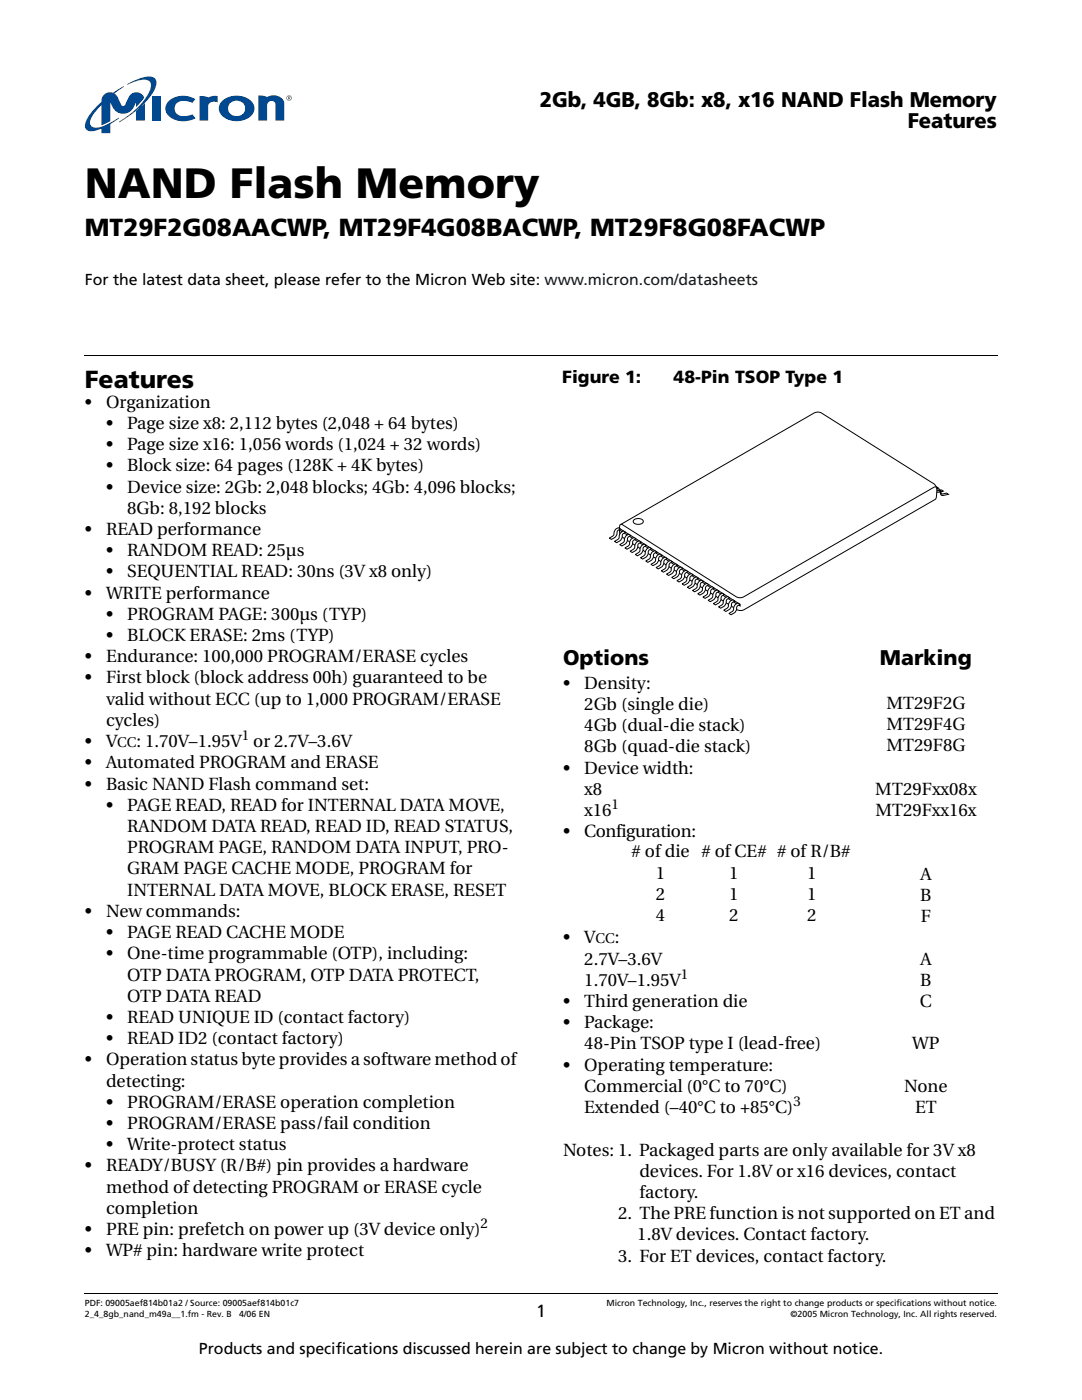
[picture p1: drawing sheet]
<svg xmlns="http://www.w3.org/2000/svg" width="216mm" height="279mm" viewBox="0 0 216 279" stroke-linecap="round" stroke-linejoin="round" font-family="sans-serif">
<path d="M16.8 258.1l.1 .2z" fill="#000"/>
<path d="M16.9 258.2h182.2" fill="none" stroke="#000" stroke-width=".2"/>
<g fill="#fff">
<path d="M16.9 28h182.1v1.7h-182.1z"/>
<path d="M16.9 15.3h41.5v11.3h-41.5z"/>
</g>
<g fill="#004990">
<path d="M33.8 20a4.6 4.6 0 0 1 5.2-.2l-.6 .7a2.9 2.9 0 0 0-3.3 .3 1.6 1.6 0 0 0 .1 1.8 1.6 1.6 0 0 0 1.8 .6l1.4-.4 .6 .8a4.7 4.7 0 0 1-5.6-.8 2.01 2.01 0 0 1 .4-2.8z"/>
<path d="M51.5 19.1a2.24 2.24 0 0 1 1.8 .3l.6-.3a2.42 2.42 0 0 1 2.7 1.1l.1 3.9h-1.7v-3.3a.85 .85 0 0 0-1-.7 .85 .85 0 0 0-.7 .9v3.1h-1.8z"/>
<path d="M30.4 19.2h1.7v4.9h-1.7z"/>
<path d="M39.8 19.2l1.3 .1 .4 .2 1-.4 1 .1v1.2l-.5-.1a1.18 1.18 0 0 0-1.5 .8v3h-1.7z"/>
<path d="M27.1 22.1l1.8-1.6v3.6h-1.8z"/>
<path d="M46.1 20.5a1.68 1.68 0 0 1 2.1-.1 1.68 1.68 0 0 1 .5 2.1 1.69 1.69 0 0 1-2.3 .5 1.69 1.69 0 0 1-.6-2.2zM44.5 20a2.11 2.11 0 0 0 .5 3.7 4.4 4.4 0 0 0 5.4-.9 2.13 2.13 0 0 0-1-3.2 4.6 4.6 0 0 0-4.9 .4z"/>
</g>
<path d="M25.4 16.8a9.2 9.2 0 0 1 4.9-1.5 1.26 1.26 0 0 1 .8 1.8 14 14 0 0 1-4.9 5.7l-2.5 1.6 .4-.4a14.8 14.8 0 0 0 5.9-6.3 1.22 1.22 0 0 0-.1-1.3 1.22 1.22 0 0 0-1.3-.5l-1.2 .2-2 .8z" fill="#00817a"/>
<g fill="#004990">
<path d="M20.7 18.9a2.18 2.18 0 0 1 1.9-.4l2.1-1.3-1.9 1.5 .7 .7 .8 1.6 .4 .1 .3-.2a3.3 3.3 0 0 1 1.5-2.3 1.55 1.55 0 0 1 2.2 1l-1.6 1.8v-1a2.8 2.8 0 0 1-2.5 2.3 2.34 2.34 0 0 1-2.2-1.5l-.4-.8v3.8l-1.8 .8v-4.1l-.7 .8a5 5 0 0 0-1.5 3 1.14 1.14 0 0 0 1.4 .8 18 18 0 0 0 4.4-2l-1.8 1.3v1.8h-1.8v-.9a3.7 3.7 0 0 1-2.8 .3 1.36 1.36 0 0 1-.2-1.8 11.1 11.1 0 0 1 3-3.9 1.78 1.78 0 0 1 .5-1.4z"/>
<path d="M57.1 19.6a.55 .55 0 0 1 1.1 0 .55 .55 0 0 1-1.1 0zM57.2 19.6a.45 .45 0 0 0 .9 0 .45 .45 0 0 0-.9 0zM57.5 19.2l.4 .1-.1 .3 .2 .3-.3-.3-.2 .3zM57.6 19.3v.2h.2v-.2z"/>
</g>
<path d="M16.8 70.8l.1 .2z" fill="#000"/>
<path d="M16.9 70.9h182.2" fill="none" stroke="#000" stroke-width=".2"/>
<g fill="#fff">
<path d="M121.5 81.9h68.1v40.9h-68.1z"/>
<path d="M166.9 85.6l.6-.2a.7 .7 0 0 1 .9 .5l.2 .6 1-.2 .3 .3a1.62 1.62 0 0 1-1.4 .1l-.1-.2a.79 .79 0 0 0-.6-.8l-.6 .2z"/>
</g>
<path d="M166.9 85.6l.6-.2a.7 .7 0 0 1 .9 .5l.2 .6 1-.2 .3 .3a1.62 1.62 0 0 1-1.4 .1l-.1-.2a.79 .79 0 0 0-.6-.8l-.6 .2z" fill="none" stroke="#000" stroke-width=".2"/>
<path d="M167.9 86.3l.6-.2a.9 .9 0 0 1 1.1 .9l.2 .2 .8-.2 .4 .2a1.63 1.63 0 0 1-1.5 .2l-.1-.2a.79 .79 0 0 0-.6-.9l-.5 .2z" fill="#fff"/>
<path d="M167.9 86.3l.6-.2a.9 .9 0 0 1 1.1 .9l.2 .2 .8-.2 .4 .2a1.63 1.63 0 0 1-1.5 .2l-.1-.2a.79 .79 0 0 0-.6-.9l-.5 .2z" fill="none" stroke="#000" stroke-width=".2"/>
<path d="M168.9 86.9l.7-.2a.9 .9 0 0 1 1 1l.2 .1 .8-.2 .4 .2a1.62 1.62 0 0 1-1.5 .2l-.1-.2a.79 .79 0 0 0-.6-.8l-.5 .1z" fill="#fff"/>
<path d="M168.9 86.9l.7-.2a.9 .9 0 0 1 1 1l.2 .1 .8-.2 .4 .2a1.62 1.62 0 0 1-1.5 .2l-.1-.2a.79 .79 0 0 0-.6-.8l-.5 .1z" fill="none" stroke="#000" stroke-width=".2"/>
<path d="M169.9 87.5l.7-.2a.9 .9 0 0 1 1 1l.2 .1 .8-.2 .4 .3a1.62 1.62 0 0 1-1.5 .1l-.1-.2a.79 .79 0 0 0-.5-.8l-.6 .2z" fill="#fff"/>
<path d="M169.9 87.5l.7-.2a.9 .9 0 0 1 1 1l.2 .1 .8-.2 .4 .3a1.62 1.62 0 0 1-1.5 .1l-.1-.2a.79 .79 0 0 0-.5-.8l-.6 .2z" fill="none" stroke="#000" stroke-width=".2"/>
<path d="M170.9 88.2l.7-.2a.9 .9 0 0 1 1 .9l.2 .2 .8-.2 .4 .2a1.62 1.62 0 0 1-1.4 .2l-.1-.2a.79 .79 0 0 0-.6-.9l-.6 .2z" fill="#fff"/>
<path d="M170.9 88.2l.7-.2a.9 .9 0 0 1 1 .9l.2 .2 .8-.2 .4 .2a1.62 1.62 0 0 1-1.4 .2l-.1-.2a.79 .79 0 0 0-.6-.9l-.6 .2z" fill="none" stroke="#000" stroke-width=".2"/>
<path d="M171.9 88.8l.7-.2a.9 .9 0 0 1 1 1l.3 .1 .7-.2 .4 .3a1.63 1.63 0 0 1-1.4 .1l-.1-.2a.79 .79 0 0 0-.6-.8l-.6 .1z" fill="#fff"/>
<path d="M171.9 88.8l.7-.2a.9 .9 0 0 1 1 1l.3 .1 .7-.2 .4 .3a1.63 1.63 0 0 1-1.4 .1l-.1-.2a.79 .79 0 0 0-.6-.8l-.6 .1z" fill="none" stroke="#000" stroke-width=".2"/>
<path d="M174 90.1l.6-.2a.9 .9 0 0 1 1.1 1l.2 .1 .8-.2 .4 .2a1.62 1.62 0 0 1-1.5 .2l-.1-.2a.79 .79 0 0 0-.6-.9l-.6 .2z" fill="#fff"/>
<path d="M174 90.1l.6-.2a.9 .9 0 0 1 1.1 1l.2 .1 .8-.2 .4 .2a1.62 1.62 0 0 1-1.5 .2l-.1-.2a.79 .79 0 0 0-.6-.9l-.6 .2z" fill="none" stroke="#000" stroke-width=".2"/>
<path d="M175 90.7l.7-.2a.9 .9 0 0 1 1 1l.2 .1 .8-.2 .4 .3a1.63 1.63 0 0 1-1.5 .1l-.1-.2a.79 .79 0 0 0-.6-.8l-.5 .1z" fill="#fff"/>
<path d="M175 90.7l.7-.2a.9 .9 0 0 1 1 1l.2 .1 .8-.2 .4 .3a1.63 1.63 0 0 1-1.5 .1l-.1-.2a.79 .79 0 0 0-.6-.8l-.5 .1z" fill="none" stroke="#000" stroke-width=".2"/>
<path d="M176 91.3l.7-.2a.9 .9 0 0 1 1 1l.2 .1 .8-.1 .4 .2a1.63 1.63 0 0 1-1.5 .1l-.1-.2a.79 .79 0 0 0-.6-.8l-.5 .2z" fill="#fff"/>
<path d="M176 91.3l.7-.2a.9 .9 0 0 1 1 1l.2 .1 .8-.1 .4 .2a1.63 1.63 0 0 1-1.5 .1l-.1-.2a.79 .79 0 0 0-.6-.8l-.5 .2z" fill="none" stroke="#000" stroke-width=".2"/>
<path d="M177 92l.7-.2a.9 .9 0 0 1 1 1l.2 .1 .8-.2 .4 .2a1.63 1.63 0 0 1-1.4 .2l-.2-.2a.79 .79 0 0 0-.5-.8l-.6 .1z" fill="#fff"/>
<path d="M177 92l.7-.2a.9 .9 0 0 1 1 1l.2 .1 .8-.2 .4 .2a1.63 1.63 0 0 1-1.4 .2l-.2-.2a.79 .79 0 0 0-.5-.8l-.6 .1z" fill="none" stroke="#000" stroke-width=".2"/>
<path d="M179 93.2l.7-.2a.9 .9 0 0 1 1 1l.3 .1 .8-.1 .3 .2a1.63 1.63 0 0 1-1.4 .1l-.1-.2a.79 .79 0 0 0-.6-.8l-.6 .2z" fill="#fff"/>
<path d="M179 93.2l.7-.2a.9 .9 0 0 1 1 1l.3 .1 .8-.1 .3 .2a1.63 1.63 0 0 1-1.4 .1l-.1-.2a.79 .79 0 0 0-.6-.8l-.6 .2z" fill="none" stroke="#000" stroke-width=".2"/>
<path d="M180.1 93.9l.6-.2a.9 .9 0 0 1 1 1l.3 .1 .8-.2 .3 .2a1.63 1.63 0 0 1-1.4 .2l-.1-.2a.79 .79 0 0 0-.6-.8l-.6 .1z" fill="#fff"/>
<path d="M180.1 93.9l.6-.2a.9 .9 0 0 1 1 1l.3 .1 .8-.2 .3 .2a1.63 1.63 0 0 1-1.4 .2l-.1-.2a.79 .79 0 0 0-.6-.8l-.6 .1z" fill="none" stroke="#000" stroke-width=".2"/>
<path d="M181.1 94.5l.6-.2a.9 .9 0 0 1 1.1 1l.2 .1 .8-.2 .4 .3a1.63 1.63 0 0 1-1.5 .1l-.1-.2a.79 .79 0 0 0-.6-.8l-.6 .2z" fill="#fff"/>
<path d="M181.1 94.5l.6-.2a.9 .9 0 0 1 1.1 1l.2 .1 .8-.2 .4 .3a1.63 1.63 0 0 1-1.5 .1l-.1-.2a.79 .79 0 0 0-.6-.8l-.6 .2z" fill="none" stroke="#000" stroke-width=".2"/>
<path d="M182.1 95.1l.7-.1a.9 .9 0 0 1 1 .9l.2 .2 .8-.2 .4 .2a1.62 1.62 0 0 1-1.5 .1l-.1-.2a.79 .79 0 0 0-.6-.8l-.5 .2z" fill="#fff"/>
<path d="M182.1 95.1l.7-.1a.9 .9 0 0 1 1 .9l.2 .2 .8-.2 .4 .2a1.62 1.62 0 0 1-1.5 .1l-.1-.2a.79 .79 0 0 0-.6-.8l-.5 .2z" fill="none" stroke="#000" stroke-width=".2"/>
<path d="M183.1 95.8l.7-.2a.9 .9 0 0 1 1 1l.2 .1 .8-.2 .4 .2a1.63 1.63 0 0 1-1.5 .2l-.1-.2a.79 .79 0 0 0-.5-.8l-.6 .1z" fill="#fff"/>
<path d="M183.1 95.8l.7-.2a.9 .9 0 0 1 1 1l.2 .1 .8-.2 .4 .2a1.63 1.63 0 0 1-1.5 .2l-.1-.2a.79 .79 0 0 0-.5-.8l-.6 .1z" fill="none" stroke="#000" stroke-width=".2"/>
<path d="M184.1 96.4l.7-.2a.7 .7 0 0 1 .9 .5l.2 .6 .9-.2 .4 .3a1.62 1.62 0 0 1-1.4 .1l-.1-.2a.79 .79 0 0 0-.6-.8l-.6 .2z" fill="#fff"/>
<path d="M184.1 96.4l.7-.2a.7 .7 0 0 1 .9 .5l.2 .6 .9-.2 .4 .3a1.62 1.62 0 0 1-1.4 .1l-.1-.2a.79 .79 0 0 0-.6-.8l-.6 .2z" fill="none" stroke="#000" stroke-width=".2"/>
<path d="M185.1 97.1l.7-.2a.9 .9 0 0 1 1 .9l.2 .2 .8-.2 .4 .2a1.62 1.62 0 0 1-1.4 .2l-.1-.2a.79 .79 0 0 0-.6-.9l-.6 .2z" fill="#fff"/>
<path d="M185.1 97.1l.7-.2a.9 .9 0 0 1 1 .9l.2 .2 .8-.2 .4 .2a1.62 1.62 0 0 1-1.4 .2l-.1-.2a.79 .79 0 0 0-.6-.9l-.6 .2z" fill="none" stroke="#000" stroke-width=".2"/>
<path d="M178 92.6l.7-.2a.9 .9 0 0 1 1 1l.2 .1 .8-.2 .4 .3a1.63 1.63 0 0 1-1.4 .1l-.1-.2a.79 .79 0 0 0-.6-.8l-.6 .1z" fill="#fff"/>
<path d="M178 92.6l.7-.2a.9 .9 0 0 1 1 1l.2 .1 .8-.2 .4 .3a1.63 1.63 0 0 1-1.4 .1l-.1-.2a.79 .79 0 0 0-.6-.8l-.6 .1z" fill="none" stroke="#000" stroke-width=".2"/>
<path d="M173 89.4l.6-.2a.9 .9 0 0 1 1 1l.3 .1 .8-.2 .3 .3a1.62 1.62 0 0 1-1.4 .1l-.1-.2a.79 .79 0 0 0-.6-.8l-.6 .2z" fill="#fff"/>
<path d="M173 89.4l.6-.2a.9 .9 0 0 1 1 1l.3 .1 .8-.2 .3 .3a1.62 1.62 0 0 1-1.4 .1l-.1-.2a.79 .79 0 0 0-.6-.8l-.6 .2z" fill="none" stroke="#000" stroke-width=".2"/>
<path d="M186.1 97.7l.7-.2a.7 .7 0 0 1 .9 .5l.2 .6 1-.2 .3 .2a1.62 1.62 0 0 1-1.4 .2l-.1-.2a.79 .79 0 0 0-.6-.8l-.6 .1z" fill="#fff"/>
<path d="M186.1 97.7l.7-.2a.7 .7 0 0 1 .9 .5l.2 .6 1-.2 .3 .2a1.62 1.62 0 0 1-1.4 .2l-.1-.2a.79 .79 0 0 0-.6-.8l-.6 .1z" fill="none" stroke="#000" stroke-width=".2"/>
<path d="M123.9 104.6l38.6-22.2a1.56 1.56 0 0 1 1.4 0l22.1 14a1.43 1.43 0 0 1 .9 1.1z" fill="#fff"/>
<path d="M186.9 97.5a1.43 1.43 0 0 0-.9-1.1l-22.1-14a1.56 1.56 0 0 0-1.4 0l-38.6 22.2M126.4 103.8a1.26 1.26 0 0 1 2 .3 1.17 1.17 0 0 1-2.1 0z" fill="none" stroke="#000" stroke-width=".2"/>
<path d="M124.2 104.7l22.8 14.4a1.56 1.56 0 0 0 1.4 0l38.2-21.9a.99 .99 0 0 1 .3 1.3l-.1 1-.2 .2-38.1 21.9z" fill="#fff"/>
<path d="M123.6 105.5l24.1 15.1v.3l-24.1-15.1M123.7 104.7h.5l22.8 14.4a1.56 1.56 0 0 0 1.4 0l38.2-21.9a.99 .99 0 0 1 .3 1.3l-.1 1-.2 .2-38.1 21.9a1.56 1.56 0 0 1-1.4 .1l-22.9-14.5a1.76 1.76 0 0 1-.6-1.8z" fill="none" stroke="#000" stroke-width=".2"/>
<path d="M146.8 120.6l.4-.2 .5 .2-.6 .3-.2 .9a1.58 1.58 0 0 1-1 .9l-.4-.3 .8-.6 .2-.7z" fill="#fff"/>
<path d="M146.8 120.6l.4-.2 .5 .2-.6 .3-.2 .9a1.58 1.58 0 0 1-1 .9l-.4-.3 .8-.6 .2-.7z" fill="none" stroke="#000" stroke-width=".2"/>
<path d="M145.8 119.9l.4-.2 .4 .3-.5 .3-.2 .8a1.58 1.58 0 0 1-1.1 .9l-.4-.2 .9-.6 .1-.8z" fill="#fff"/>
<path d="M145.8 119.9l.4-.2 .4 .3-.5 .3-.2 .8a1.58 1.58 0 0 1-1.1 .9l-.4-.2 .9-.6 .1-.8z" fill="none" stroke="#000" stroke-width=".2"/>
<path d="M144.7 119.3l.5-.3 .4 .3-.6 .3-.1 .8a1.58 1.58 0 0 1-1.1 1l-.4-.3 .8-.6 .2-.7z" fill="#fff"/>
<path d="M144.7 119.3l.5-.3 .4 .3-.6 .3-.1 .8a1.58 1.58 0 0 1-1.1 1l-.4-.3 .8-.6 .2-.7z" fill="none" stroke="#000" stroke-width=".2"/>
<path d="M143.7 118.6l.4-.2 .5 .3-.6 .3-.2 .8a1.58 1.58 0 0 1-1 .9l-.5-.2 .9-.6 .1-.8z" fill="#fff"/>
<path d="M143.7 118.6l.4-.2 .5 .3-.6 .3-.2 .8a1.58 1.58 0 0 1-1 .9l-.5-.2 .9-.6 .1-.8z" fill="none" stroke="#000" stroke-width=".2"/>
<path d="M142.7 118l.4-.3 .4 .3-.5 .3-.2 .8a1.58 1.58 0 0 1-1.1 1l-.4-.3 .9-.6 .1-.7z" fill="#fff"/>
<path d="M142.7 118l.4-.3 .4 .3-.5 .3-.2 .8a1.58 1.58 0 0 1-1.1 1l-.4-.3 .9-.6 .1-.7z" fill="none" stroke="#000" stroke-width=".2"/>
<path d="M141.6 117.3l.5-.2 .4 .2-.6 .4-.1 .8a1.58 1.58 0 0 1-1.1 .9l-.4-.2 .8-.6 .2-.8z" fill="#fff"/>
<path d="M141.6 117.3l.5-.2 .4 .2-.6 .4-.1 .8a1.58 1.58 0 0 1-1.1 .9l-.4-.2 .8-.6 .2-.8z" fill="none" stroke="#000" stroke-width=".2"/>
<path d="M140.6 116.7l.4-.3 .4 .3-.5 .3-.2 .8a1.58 1.58 0 0 1-1.1 1l-.4-.3 .9-.6 .1-.7z" fill="#fff"/>
<path d="M140.6 116.7l.4-.3 .4 .3-.5 .3-.2 .8a1.58 1.58 0 0 1-1.1 1l-.4-.3 .9-.6 .1-.7z" fill="none" stroke="#000" stroke-width=".2"/>
<path d="M139.5 116l.5-.2 .4 .2-.5 .4-.2 .8a1.58 1.58 0 0 1-1.1 .9l-.4-.3 .8-.5 .2-.8z" fill="#fff"/>
<path d="M139.5 116l.5-.2 .4 .2-.5 .4-.2 .8a1.58 1.58 0 0 1-1.1 .9l-.4-.3 .8-.5 .2-.8z" fill="none" stroke="#000" stroke-width=".2"/>
<path d="M138.5 115.3l.4-.2 .5 .3-.6 .3-.2 .8a1.58 1.58 0 0 1-1 1l-.5-.3 .9-.6 .2-.7z" fill="#fff"/>
<path d="M138.5 115.3l.4-.2 .5 .3-.6 .3-.2 .8a1.58 1.58 0 0 1-1 1l-.5-.3 .9-.6 .2-.7z" fill="none" stroke="#000" stroke-width=".2"/>
<path d="M137.5 114.7l.4-.2 .4 .2-.5 .4-.2 .8a1.58 1.58 0 0 1-1.1 .9l-.4-.3 .9-.6 .1-.7z" fill="#fff"/>
<path d="M137.5 114.7l.4-.2 .4 .2-.5 .4-.2 .8a1.58 1.58 0 0 1-1.1 .9l-.4-.3 .9-.6 .1-.7z" fill="none" stroke="#000" stroke-width=".2"/>
<path d="M136.4 114l.5-.2 .4 .3-.6 .3-.1 .8a1.58 1.58 0 0 1-1.1 1l-.4-.3 .8-.6 .2-.8z" fill="#fff"/>
<path d="M136.4 114l.5-.2 .4 .3-.6 .3-.1 .8a1.58 1.58 0 0 1-1.1 1l-.4-.3 .8-.6 .2-.8z" fill="none" stroke="#000" stroke-width=".2"/>
<path d="M135.4 113.4l.4-.2 .5 .2-.6 .4-.2 .8a1.58 1.58 0 0 1-1 .9l-.5-.3 .9-.6 .1-.7z" fill="#fff"/>
<path d="M135.4 113.4l.4-.2 .5 .2-.6 .4-.2 .8a1.58 1.58 0 0 1-1 .9l-.5-.3 .9-.6 .1-.7z" fill="none" stroke="#000" stroke-width=".2"/>
<path d="M134.4 112.7l.4-.2 .4 .3-.5 .3-.2 .8a1.58 1.58 0 0 1-1.1 .9l-.4-.2 .9-.6 .1-.8z" fill="#fff"/>
<path d="M134.4 112.7l.4-.2 .4 .3-.5 .3-.2 .8a1.58 1.58 0 0 1-1.1 .9l-.4-.2 .9-.6 .1-.8z" fill="none" stroke="#000" stroke-width=".2"/>
<path d="M133.3 112.1l.5-.2 .4 .2-.6 .3-.2 .9a1.58 1.58 0 0 1-1 .9l-.4-.3 .8-.6 .2-.7z" fill="#fff"/>
<path d="M133.3 112.1l.5-.2 .4 .2-.6 .3-.2 .9a1.58 1.58 0 0 1-1 .9l-.4-.3 .8-.6 .2-.7z" fill="none" stroke="#000" stroke-width=".2"/>
<path d="M132.3 111.4l.4-.2 .4 .3-.5 .3-.2 .8a1.58 1.58 0 0 1-1.1 .9l-.4-.2 .9-.6 .1-.8z" fill="#fff"/>
<path d="M132.3 111.4l.4-.2 .4 .3-.5 .3-.2 .8a1.58 1.58 0 0 1-1.1 .9l-.4-.2 .9-.6 .1-.8z" fill="none" stroke="#000" stroke-width=".2"/>
<path d="M131.2 110.8l.5-.3 .4 .3-.5 .3-.2 .8a1.58 1.58 0 0 1-1.1 1l-.4-.3 .8-.6 .2-.7z" fill="#fff"/>
<path d="M131.2 110.8l.5-.3 .4 .3-.5 .3-.2 .8a1.58 1.58 0 0 1-1.1 1l-.4-.3 .8-.6 .2-.7z" fill="none" stroke="#000" stroke-width=".2"/>
<path d="M130.2 110.1l.4-.2 .5 .3-.6 .3-.2 .8a1.58 1.58 0 0 1-1 .9l-.5-.2 .9-.6 .1-.8z" fill="#fff"/>
<path d="M130.2 110.1l.4-.2 .5 .3-.6 .3-.2 .8a1.58 1.58 0 0 1-1 .9l-.5-.2 .9-.6 .1-.8z" fill="none" stroke="#000" stroke-width=".2"/>
<path d="M129.2 109.5l.4-.3 .4 .3-.5 .3-.2 .8a1.58 1.58 0 0 1-1.1 1l-.4-.3 .9-.6 .1-.7z" fill="#fff"/>
<path d="M129.2 109.5l.4-.3 .4 .3-.5 .3-.2 .8a1.58 1.58 0 0 1-1.1 1l-.4-.3 .9-.6 .1-.7z" fill="none" stroke="#000" stroke-width=".2"/>
<path d="M128.1 108.8l.5-.2 .4 .3-.6 .3-.1 .8a1.58 1.58 0 0 1-1.1 .9l-.4-.2 .8-.6 .2-.8z" fill="#fff"/>
<path d="M128.1 108.8l.5-.2 .4 .3-.6 .3-.1 .8a1.58 1.58 0 0 1-1.1 .9l-.4-.2 .8-.6 .2-.8z" fill="none" stroke="#000" stroke-width=".2"/>
<path d="M127.1 108.2l.4-.3 .5 .3-.6 .3-.2 .8a1.58 1.58 0 0 1-1 1l-.5-.3 .9-.6 .1-.7z" fill="#fff"/>
<path d="M127.1 108.2l.4-.3 .5 .3-.6 .3-.2 .8a1.58 1.58 0 0 1-1 1l-.5-.3 .9-.6 .1-.7z" fill="none" stroke="#000" stroke-width=".2"/>
<path d="M126.1 107.5l.4-.2 .4 .2-.5 .4-.2 .8a1.58 1.58 0 0 1-1.1 .9l-.4-.3 .9-.5 .1-.8z" fill="#fff"/>
<path d="M126.1 107.5l.4-.2 .4 .2-.5 .4-.2 .8a1.58 1.58 0 0 1-1.1 .9l-.4-.3 .9-.5 .1-.8z" fill="none" stroke="#000" stroke-width=".2"/>
<path d="M125 106.9l.5-.3 .4 .3-.6 .3-.2 .8a1.58 1.58 0 0 1-1 1l-.4-.3 .8-.6 .2-.7z" fill="#fff"/>
<path d="M125 106.9l.5-.3 .4 .3-.6 .3-.2 .8a1.58 1.58 0 0 1-1 1l-.4-.3 .8-.6 .2-.7z" fill="none" stroke="#000" stroke-width=".2"/>
<path d="M124 106.2l.4-.2 .4 .2-.5 .4-.2 .8a1.58 1.58 0 0 1-1.1 .9l-.4-.3 .9-.6 .1-.7z" fill="#fff"/>
<path d="M124 106.2l.4-.2 .4 .2-.5 .4-.2 .8a1.58 1.58 0 0 1-1.1 .9l-.4-.3 .9-.6 .1-.7z" fill="none" stroke="#000" stroke-width=".2"/>
<path d="M122.9 105.5l.5-.2 .4 .3-.6 .3-.1 .8a1.58 1.58 0 0 1-1.1 1l-.4-.3 .8-.6 .2-.8z" fill="#fff"/>
<path d="M122.9 105.5l.5-.2 .4 .3-.6 .3-.1 .8a1.58 1.58 0 0 1-1.1 1l-.4-.3 .8-.6 .2-.8z" fill="none" stroke="#000" stroke-width=".2"/>
<text font-size="8.5" x="16.9" y="39.5">NAND Flash Memory</text>
<g font-size="4.9">
<text x="16.9" y="47">MT29F2G08AACWP, MT29F4G08BACWP, MT29F8G08FACWP</text>
<text x="16.9" y="77.4">Features</text>
</g>
<g font-size="4.2">
<text x="107.7" y="21.3">2Gb, 4GB, 8Gb: x8, x16 NAND Flash Memory</text>
<text x="181.1" y="25.5">Features</text>
<text x="112.4" y="132.7">Options</text>
<text x="175.6" y="132.7">Marking</text>
</g>
<g font-size="3.5">
<text x="112.2" y="76.4">Figure 1:</text>
<text x="134.4" y="76.4">48-Pin TSOP Type 1</text>
<text x="16.9" y="81.4">•</text>
<text x="21.2" y="81.4">Organization</text>
<text x="21.2" y="85.6">•</text>
<text x="21.2" y="89.8">•</text>
<text x="25.4" y="85.6">Page size x8: 2,112 bytes (2,048 + 64 bytes)</text>
<text x="25.4" y="89.8">Page size x16: 1,056 words (1,024 + 32 words)</text>
<text x="21.2" y="94.1">•</text>
<text x="25.4" y="94.1">Block size: 64 pages (128K + 4K bytes)</text>
<text x="21.2" y="98.3">•</text>
<text x="25.4" y="98.3">Device size: 2Gb: 2,048 blocks; 4Gb: 4,096 blocks;</text>
<text x="16.9" y="106.8">•</text>
<text x="21.2" y="106.8">READ performance</text>
<text x="25.4" y="102.5">8Gb: 8,192 blocks</text>
<text x="21.2" y="111">•</text>
<text x="25.4" y="111">RANDOM READ: 25µs</text>
<text x="16.9" y="119.5">•</text>
<text x="21.2" y="115.2">•</text>
<text x="21.2" y="119.5">WRITE performance</text>
<text x="25.4" y="115.2">SEQUENTIAL READ: 30ns (3V x8 only)</text>
<text x="21.2" y="123.7">•</text>
<text x="25.4" y="123.7">PROGRAM PAGE: 300µs (TYP)</text>
<text x="21.2" y="127.9">•</text>
<text x="25.4" y="127.9">BLOCK ERASE: 2ms (TYP)</text>
<text x="16.9" y="132.2">•</text>
<text x="16.9" y="136.4">•</text>
<text x="21.2" y="132.2">Endurance: 100,000 PROGRAM/ERASE cycles</text>
<text x="21.2" y="136.4">First block (block address 00h) guaranteed to be</text>
<text x="112.4" y="137.5">•</text>
<text x="116.6" y="137.5">Density:</text>
<text x="21.2" y="140.6">valid without ECC (up to 1,000 PROGRAM/ERASE</text>
<text x="116.6" y="141.7">2Gb (single die)</text>
<text x="176.9" y="141.5">MT29F2G</text>
<text x="16.9" y="149.1">•</text>
<text x="21.2" y="144.9">cycles)</text>
<text x="21.2" y="149.1">V</text>
<text x="27.3" y="149.1">: 1.70V–1.95V or 2.7V–3.6V</text>
<text x="116.6" y="145.9">4Gb (dual-die stack)</text>
<text x="176.9" y="145.7">MT29F4G</text>
<text x="176.9" y="149.9">MT29F8G</text>
<text x="16.9" y="153.3">•</text>
<text x="21.2" y="153.3">Automated PROGRAM and ERASE</text>
<text x="112.4" y="154.4">•</text>
<text x="116.6" y="150.2">8Gb (quad-die stack)</text>
<text x="116.6" y="154.4">Device width:</text>
<text x="16.9" y="157.6">•</text>
<text x="21.2" y="161.8">•</text>
<text x="21.2" y="157.6">Basic NAND Flash command set:</text>
<text x="25.4" y="161.8">PAGE READ, READ for INTERNAL DATA MOVE,</text>
<text x="116.6" y="158.6">x8</text>
<text x="174.7" y="158.6">MT29Fxx08x</text>
<text x="25.4" y="166">RANDOM DATA READ, READ ID, READ STATUS,</text>
<text x="112.4" y="167.1">•</text>
<text x="116.6" y="162.9">x16</text>
<text x="116.6" y="167.1">Configuration:</text>
<text x="174.7" y="162.9">MT29Fxx16x</text>
<text x="25.4" y="170.3">PROGRAM PAGE, RANDOM DATA INPUT, PRO-</text>
<text x="126" y="171.1"># of die # of CE# # of R/B#</text>
<text x="25.4" y="174.5">GRAM PAGE CACHE MODE, PROGRAM for</text>
<text x="25.4" y="178.8">INTERNAL DATA MOVE, BLOCK ERASE, RESET</text>
<text x="130.9" y="175.3">1</text>
<text x="130.9" y="179.6">2</text>
<text x="145.5" y="175.3">1</text>
<text x="145.5" y="179.6">1</text>
<text x="161.1" y="175.3">1</text>
<text x="161.1" y="179.6">1</text>
<text x="183.6" y="179.8">B</text>
<text x="183.6" y="175.6">A</text>
<text x="16.9" y="183">•</text>
<text x="21.2" y="183">New commands:</text>
<text x="130.9" y="183.8">4</text>
<text x="145.5" y="183.8">2</text>
<text x="161.1" y="183.8">2</text>
<text x="183.7" y="184">F</text>
<text x="21.2" y="187.2">•</text>
<text x="21.2" y="191.5">•</text>
<text x="25.4" y="187.2">PAGE READ CACHE MODE</text>
<text x="25.4" y="191.5">One-time programmable (OTP), including:</text>
<text x="112.4" y="188.3">•</text>
<text x="116.6" y="188.3">V</text>
<text x="122.7" y="188.3">:</text>
<text x="25.4" y="195.7">OTP DATA PROGRAM, OTP DATA PROTECT,</text>
<text x="116.6" y="192.5">2.7V–3.6V</text>
<text x="116.6" y="196.7">1.70V–1.95V</text>
<text x="183.6" y="196.7">B</text>
<text x="183.6" y="192.5">A</text>
<text x="25.4" y="199.9">OTP DATA READ</text>
<text x="112.4" y="201">•</text>
<text x="116.6" y="201">Third generation die</text>
<text x="183.6" y="201">C</text>
<text x="21.2" y="204.2">•</text>
<text x="21.2" y="208.4">•</text>
<text x="25.4" y="204.2">READ UNIQUE ID (contact factory)</text>
<text x="25.4" y="208.4">READ ID2 (contact factory)</text>
<text x="112.4" y="205.2">•</text>
<text x="116.6" y="205.2">Package:</text>
<text x="116.6" y="209.4">48-Pin TSOP type I (lead-free)</text>
<text x="182" y="209.4">WP</text>
<text x="16.9" y="212.6">•</text>
<text x="21.2" y="212.6">Operation status byte provides a software method of</text>
<text x="112.4" y="213.7">•</text>
<text x="116.6" y="213.7">Operating temperature:</text>
<text x="21.2" y="216.9">detecting:</text>
<text x="21.2" y="221.1">•</text>
<text x="25.4" y="221.1">PROGRAM/ERASE operation completion</text>
<text x="116.6" y="217.9">Commercial (0°C to 70°C)</text>
<text x="180.4" y="217.9">None</text>
<text x="21.2" y="225.3">•</text>
<text x="25.4" y="225.3">PROGRAM/ERASE pass/fail condition</text>
<text x="116.6" y="222.1">Extended (–40°C to +85°C)</text>
<text x="182.6" y="222.1">ET</text>
<text x="16.9" y="233.8">•</text>
<text x="21.2" y="229.6">•</text>
<text x="21.2" y="233.8">READY/BUSY (R/B#) pin provides a hardware</text>
<text x="25.4" y="229.6">Write-protect status</text>
<text x="112.4" y="230.6">Notes: 1. Packaged parts are only available for 3V x8</text>
<text x="21.2" y="238">method of detecting PROGRAM or ERASE cycle</text>
<text x="127.6" y="234.8">devices. For 1.8V or x16 devices, contact</text>
<text x="127.6" y="239.1">factory.</text>
<text x="21.2" y="242.3">completion</text>
<text x="123.4" y="243.3">2. The PRE function is not supported on ET and</text>
<text x="16.9" y="250.7">•</text>
<text x="16.9" y="246.5">•</text>
<text x="21.2" y="250.7">WP# pin: hardware write protect</text>
<text x="21.2" y="246.5">PRE pin: prefetch on power up (3V device only)</text>
<text x="123.4" y="251.8">3. For ET devices, contact factory.</text>
<text x="127.2" y="247.5">1.8V devices. Contact factory.</text>
<text x="107" y="262.8">1</text>
</g>
<g font-size="3.2">
<text x="16.9" y="56.8">For the latest data sheet, please refer to the Micron Web site: www.micron.com/datasheets</text>
<text x="39.7" y="270.3">Products and specifications discussed herein are subject to change by Micron without notice.</text>
</g>
<g font-size="2.8">
<text x="23.4" y="149.1">CC</text>
<text x="48.2" y="147.7">1</text>
<text x="122" y="161.5">1</text>
<text x="118.8" y="188.3">CC</text>
<text x="135.8" y="195.3">1</text>
<text x="158.3" y="220.7">3</text>
<text x="95.9" y="245.1">2</text>
</g>
<g font-size="1.8">
<text x="16.9" y="260.7">PDF: 09005aef814b01a2 / Source: 09005aef814b01c7</text>
<text x="16.9" y="262.8">2_4_8gb_nand_m49a__1.fm - Rev. B</text>
<text x="47.8" y="262.8">4/06 EN</text>
<text x="121" y="260.7">Micron Technology, Inc., reserves the right to change products or specifications without notice.</text>
<text x="157.8" y="262.8">©2005 Micron Technology, Inc. All rights reserved.</text>
</g>
</svg>
